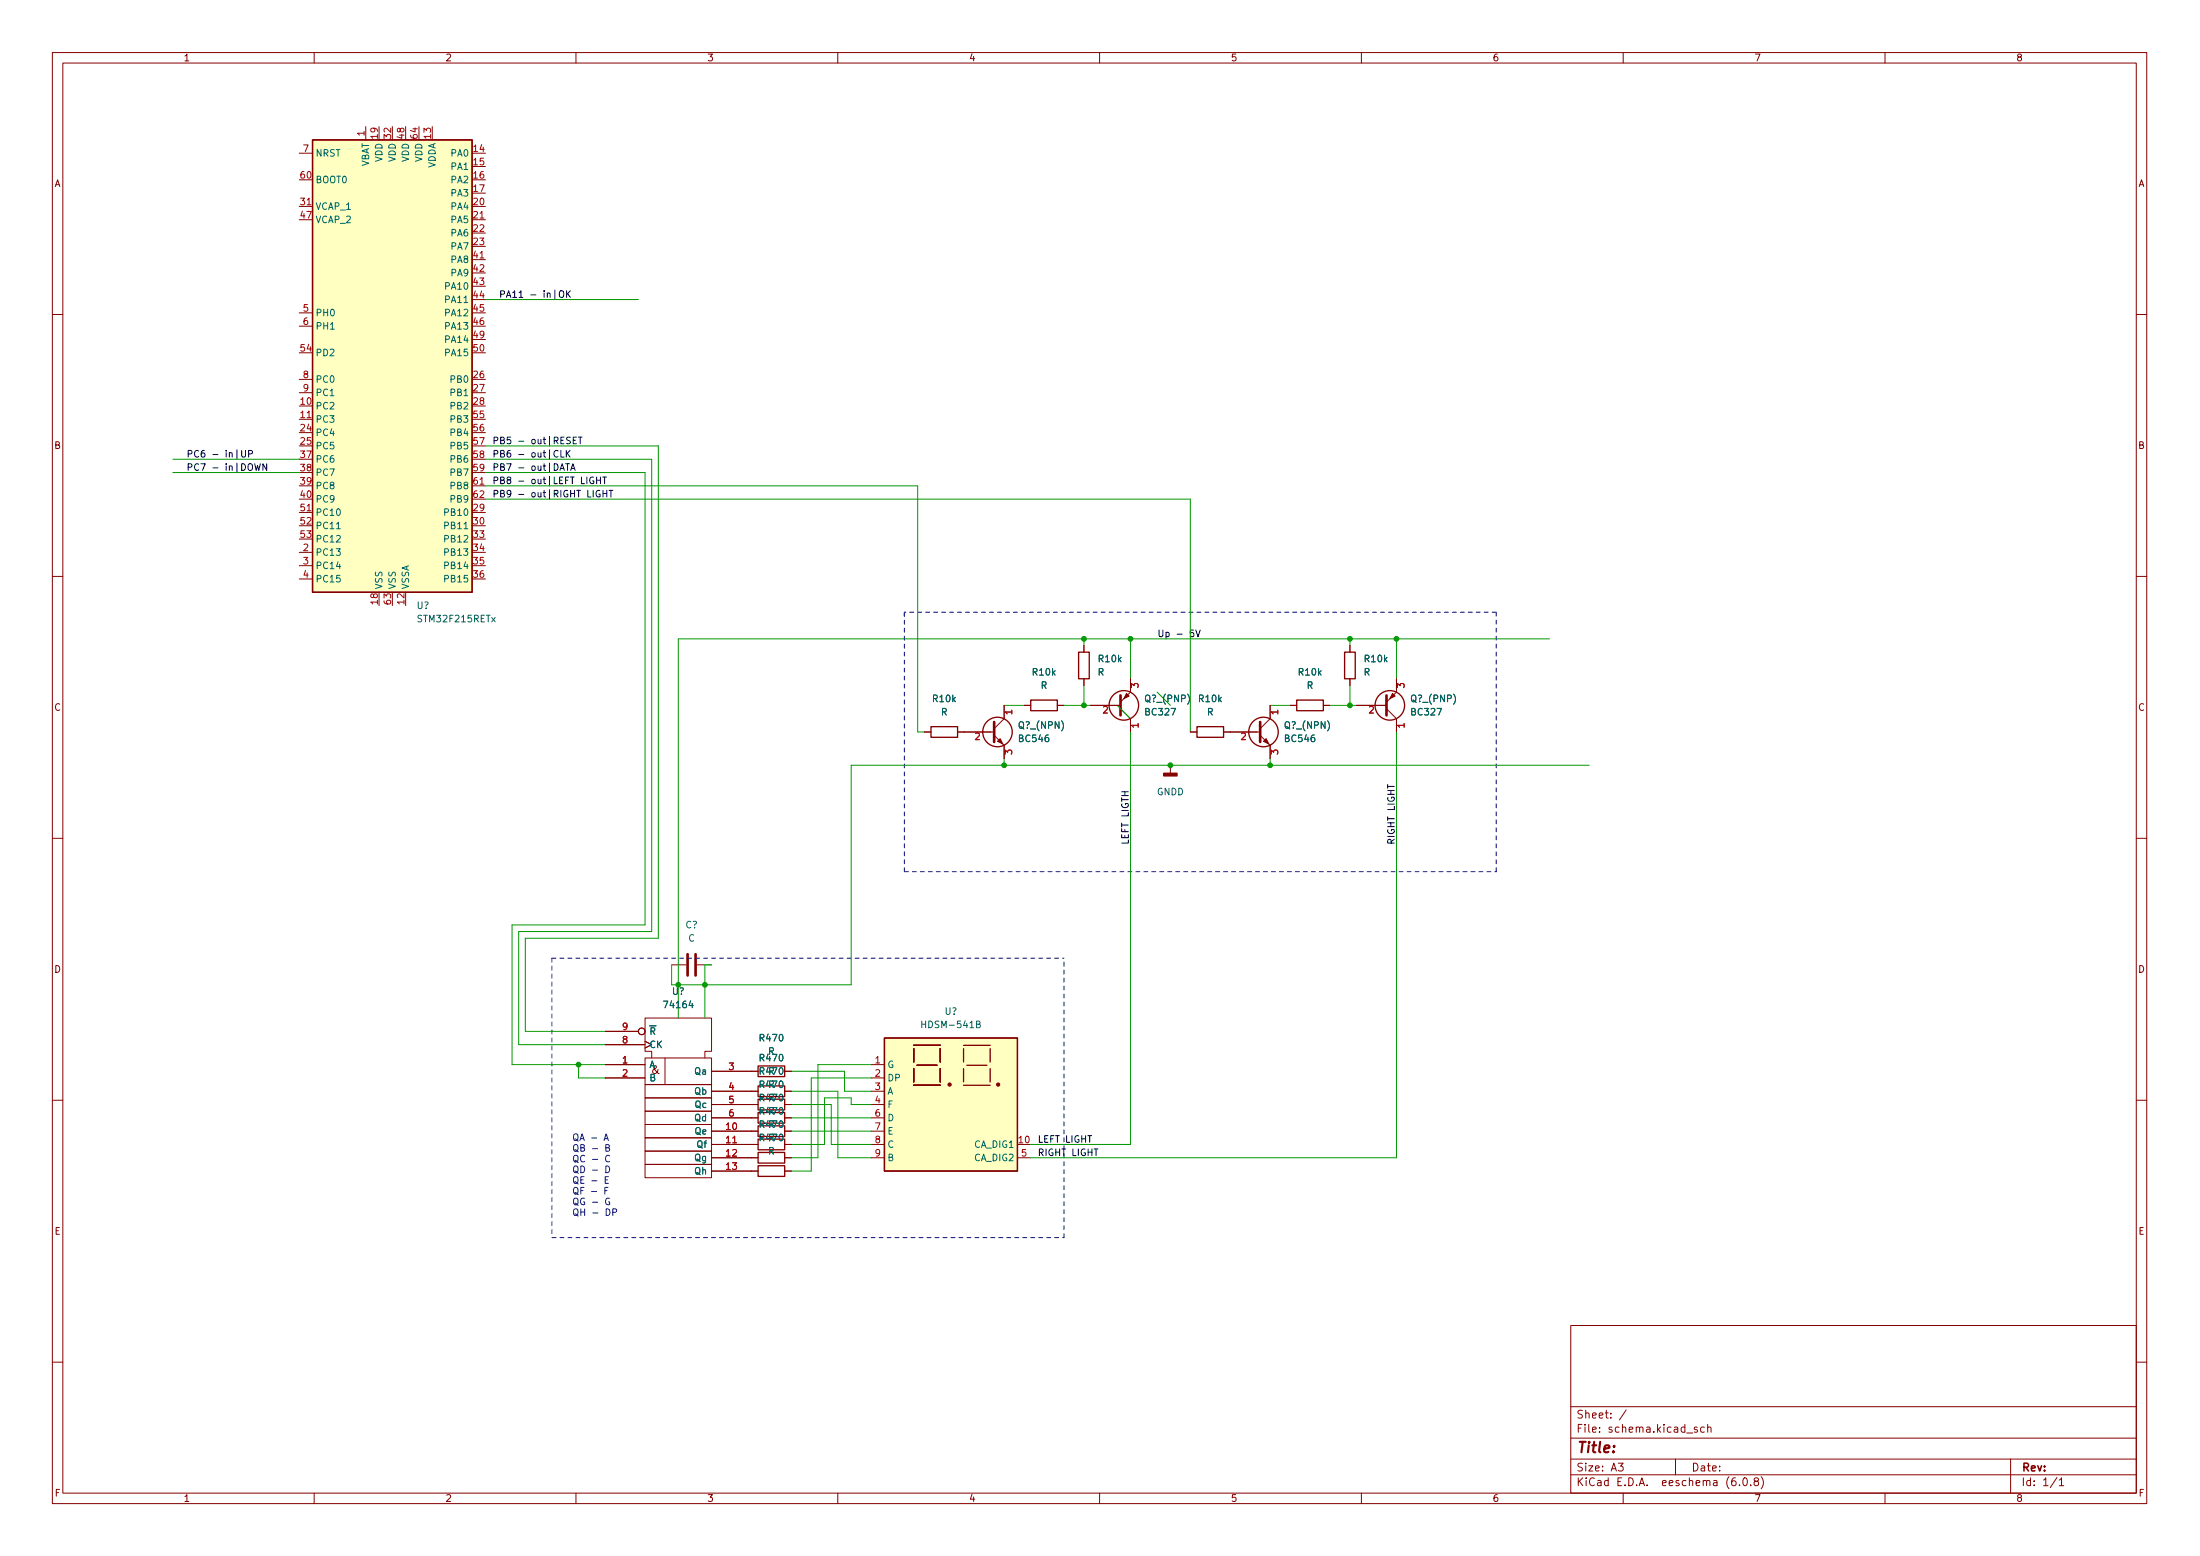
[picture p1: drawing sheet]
<svg xmlns="http://www.w3.org/2000/svg" width="420mm" height="297mm" viewBox="0 0 420 297" stroke-linecap="round" stroke-linejoin="round" font-family="sans-serif">
<g fill="none" stroke="#840000" stroke-width=".19">
<path d="M10 10h400v277h-400zM12 12h396v273h-396zM60 10v2M110 10v2M160 10v2M210 10v2M260 10v2M310 10v2M360 10v2M57.1 39.4h2.6M57.1 29.2h2.6M69.8 24.2v2.5"/>
<path d="M57.1 59.7h2.6M90.2 41.9h2.5M90.2 49.6h2.5M10 60h2M57.1 62.3h2.6M57.1 72.4h2.6M57.1 75h2.6M408 60h2M57.1 80h2.6M57.1 97.8h2.6M90.2 92.7h2.5M10 110h2"/>
<path d="M57.1 105.4h2.6M57.1 108h2.6M57.1 110.5h2.6M408 110h2M176.5 139.7h1.3M182.9 139.7h7M191.8 134.7v2.5l-1.9 1.9M195.6 134.7h1.2M201.9 134.7h1.3M207 123.2v1.3M207 129.6v1.2M208.3 134.7h5.7"/>
<path d="M214 135.3l1.9 1.9v2.5M215.9 129.6v2.5l-1.9 1.9M227.3 139.7h1.3M233.7 139.7h7M242.6 134.7v2.5l-1.9 1.9M246.4 134.7h1.2M252.7 134.7h1.3M257.8 123.2v1.3M257.8 129.6v1.2M259.1 134.7h5.7M264.8 135.3l1.9 1.9v2.5M266.7 129.6v2.5l-1.9 1.9"/>
<path d="M189.9 140.4l1.9 1.9v2.5M223.5 146.1v1.5M240.7 140.4l1.9 1.9v2.5M10 160h2M408 160h2M115.6 199.4h7.6M115.6 196.9h6.3M123.2 198.8l1.3 .6-1.3 .7M128.3 184.2h2.8M133.1 184.2h2.8M10 210h2M115.6 203.2h7.6"/>
<path d="M115.6 205.8h7.6M123.2 219.7h12.7v2.6h-12.7zM123.2 217.2h12.7v2.5h-12.7zM123.2 214.7h12.7v2.5h-12.7zM123.2 212.1h12.7v2.6h-12.7zM123.2 209.6h12.7v2.5h-12.7zM123.2 207h12.7v2.6h-12.7zM123.2 202h12.7v5h-12.7zM124.5 202v-1.3h-1.3v-6.4h12.7v6.4h-1.3v1.3M127 202v5M135.9 210.9h8.9M135.9 213.4h8.9"/>
<path d="M135.9 215.9h8.9M135.9 208.3h8.9M135.9 218.5h8.9M135.9 204.5h8.9M149.9 210.9h1.2M149.9 213.4h1.2M149.9 215.9h1.2M149.9 208.3h1.2M149.9 218.5h1.2M149.9 204.5h1.2M166.4 210.9h2.5M166.4 213.4h2.5"/>
<path d="M166.4 215.9h2.5M166.4 203.2h2.5M166.4 205.8h2.5M166.4 208.3h2.5M166.4 218.5h2.5M408 210h2M123.2 222.3h12.7v2.5h-12.7zM135.9 223.6h8.9M135.9 221h8.9M149.9 223.6h1.2M149.9 221h1.2M166.4 221h2.5"/>
<path d="M194.3 221h2.5M300 253h108v32h-108zM10 260h2M300 278.5h108M300 274.5h108M300 268.5h108M309.1 279.3h.9l-.5 .6 .4 .1v.7l-.2 .1-.6-.1M310.6 269.1l-1.3 2M320 278.5v3M324.1 272.5l-.3-.1-.2 .2v.2l.5 .2v.3h-.5M325.5 272.5l-.4-.1-.3 .3 .1 .6h.6M326.1 272.6l.3-.2 .3 .1 .1 .9"/>
<path d="M326.1 271.9v1.5M384 278.5v6.5M408 260h2M60 285v2M110 285v2M160 285v2M210 285v2M260 285v2M300 281.5h108M310 285v2M331.4 282.1a.59 .59 0 0 0-.7 .7v.5l.2 .2 .4 .1 .2-.1 .1-.5-.2-.2-.4-.1-.3 .3M332.2 283.5v.1"/>
<path d="M333.1 282.2l.1-.1a.8 .8 0 0 1 .5 .8 .8 .8 0 0 1-.5 .7 1 1 0 0 1-.1-1.4zM334.4 283.5v.1M335.3 282.8l-.3-.3 .1-.2 .2-.2 .4 .1 .2 .2-.1 .2-.7 .2-.1 .2 .1 .5 .2 .1 .4-.1 .2-.2-.1-.4-.2-.1M336.4 281.9a1.73 1.73 0 0 1 0 2.3M360 285v2M392.9 282l-1.3 2M393.3 282.5l.4-.4v1.5M393.3 283.6h.8"/>
<circle cx="122.6" cy="196.9" r=".63"/>
</g>
<path d="M189.9 137.8v3.8M214 132.8v3.8M240.7 137.8v3.8M264.8 132.8v3.8M131.3 182.2v4M132.8 182.2v4" fill="none" stroke="#840000" stroke-width=".51"/>
<g fill="#840000" stroke="#840000" stroke-width=".19">
<path d="M215.1 132.4l.5 .5-1 .5z"/>
<path d="M265.9 132.4l.5 .5-1 .5z"/>
<path d="M190.5 141.5l.5-.5 .5 1z"/>
<path d="M241.3 141.5l.5-.5 .5 1z"/>
</g>
<g fill="none" stroke="#840000" stroke-width=".25">
<path d="M59.7 26.7h30.5v86.4h-30.5zM177.8 138.7h5.1v2.1h-5.1zM196.8 133.6h5.1v2.1h-5.1zM206 124.5h2v5.1h-2zM228.6 138.7h5.1v2.1h-5.1zM247.6 133.6h5.1v2.1h-5.1zM256.8 124.5h2v5.1h-2zM168.9 198.2h25.4v25.4h-25.4zM174.5 199.6h5.1M184 199.6h5.1M144.8 209.8h5.1v2.1h-5.1zM144.8 212.4h5.1v2h-5.1z"/>
<path d="M144.8 214.9h5.1v2.1h-5.1zM144.8 203.5h5.1v2h-5.1zM144.8 207.3h5.1v2h-5.1zM144.8 217.5h5.1v2h-5.1zM174.5 207.2h5.1M174.5 200.2v2.5M174.5 204v2.5M175.1 203.4h3.8M179.6 200.2v2.5M179.6 204v2.5M184 207.2h5.1M184 200.2v2.5"/>
<path d="M184 204v2.5M184.7 203.4h3.8M189.1 200.2v2.5M189.1 204v2.5M144.8 222.5h5.1v2.1h-5.1zM144.8 220h5.1v2h-5.1z"/>
<circle cx="190.5" cy="139.7" r="2.82"/>
<circle cx="214.6" cy="134.7" r="2.82"/>
<circle cx="241.3" cy="139.7" r="2.82"/>
<circle cx="265.4" cy="134.7" r="2.82"/>
</g>
<g fill="#ffffc2" stroke="#ffffc2" stroke-width=".19">
<path d="M168.9 198.2h25.4v25.4h-25.4z"/>
<path d="M59.7 26.7h30.5v86.4h-30.5z"/>
</g>
<g fill="#840000" stroke="#840000" stroke-width=".25">
<path d="M222.2 147.6h2.6v.5h-2.6z"/>
<circle cx="181.4" cy="207" r=".28"/>
<circle cx="190.6" cy="207" r=".28"/>
</g>
<path d="M64.3 100.9h.7M176 194.9v1.3M176 195.5h.8M186.5 195.5h.6v-.5l-.6-.1v1.3h.5l.2-.1v-.3l-.3-.3" fill="none" stroke="#006464" stroke-width=".19"/>
<g fill="none" stroke="#0f0f0f" stroke-width=".19">
<path d="M107 55.6l.1-.1a.43 .43 0 0 1 .6 .4v.5a.42 .42 0 0 1-.5 .4 .42 .42 0 0 1-.4-.4zM108.2 55.5v1.3M108.4 56.1l.5 .7M108.9 55.5l-.7 .7M46.2 86v1l.2 .3h.2l.3-.3v-1M47.5 86.7l.6-.1 .1-.2v-.3l-.7-.1v1.3M48.6 88.5l.3 1.3 .3-.9 .2 .9 .3-1.3M50.9 88.5v1.3l-.7-1.3v1.3M106.6 86.1a.6 .6 0 0 0-.9 .4 .6 .6 0 0 0 .6 .8l.3-.2M106.9 89.8l.5-1.3 .4 1.3M107.1 89.4h.6M107.1 86v1.3h.6"/>
<path d="M108 88.5h.8M108.1 86v1.3M108.3 86.5l.6 .8M108.4 88.5v1.3M108.9 86l-.8 .7M108.9 83.5l-.5-.1-.1 .2v.3l.5 .3 .1 .3-.2 .2h-.5M109 89.8l.4-1.3 .4 1.3M109.1 89.4h.6M109.5 84.1h.4M110.1 83.4h-.6v1.3h.6M110.4 83.4h.8M110.8 83.4v1.3"/>
<path d="M113.3 91.1a.59 .59 0 0 0-.7 .6 .59 .59 0 0 0 .7 .6l.1-.5h-.2M114 91.1v1.2M114 91.7h.7M114.6 93.7a.59 .59 0 0 0-.8 .5 .59 .59 0 0 0 .8 .6v-.5h-.2M114.7 91.1v1.2M115.1 91.1h.7M115.2 93.6v1.3M115.2 94.2h.7M115.5 91.1v1.2M115.9 93.6v1.3M116.3 93.6h.7M116.7 93.6v1.3"/>
<path d="M228 120.3h-.7v.6l.2-.1h.4l.1 .2v.4l-.2 .1-.5-.1M228.4 120.3l.4 1.2 .4-1.2"/>
</g>
<path d="M115.3 217.7l.5-1.2 .4 1.2M115.5 217.4h.6M115.7 219.1l.6-.1v-.4l-.6-.1v1.3h.5l.2-.2v-.3l-.3-.2M115.5 227.3h.4M115.6 225.2h.4M115.7 222.6a.64 .64 0 0 1 .7 .6 .64 .64 0 0 1-.7 .7zM115.8 230.8a.64 .64 0 0 1 .7 .6 .64 .64 0 0 1-.7 .6zM116.1 226.7h-.6v1.2M116.2 224.6h-.6v1.3h.6M116.4 228.8a.59 .59 0 0 0-.8 .6 .59 .59 0 0 0 .8 .5v-.5h-.2M116.4 220.7a.6 .6 0 0 0-.8 .4 .6 .6 0 0 0 .6 .7l.2-.1M117 231.4h.6l.2-.2-.1-.3-.7-.1v1.2" fill="none" stroke="#0000c2" stroke-width=".19"/>
<path d="M172.7 116.9v49.5M172.7 116.9v1.2M285.7 116.9h-113M172.7 166.4h113M285.7 166.4v-49.5M105.4 182.9v53.4M105.4 182.9h97.8M105.4 236.3h97.8M203.2 236.3v-53.4" fill="none" stroke="#0000c2" stroke-width=".19" stroke-dasharray=".8 .8"/>
<g fill="none" stroke="#009600" stroke-width=".19">
<path d="M92.7 57.2h29.2M33 90.2h24.1M33 87.7h24.1M92.7 92.7h82.6v47h1.2M92.7 95.3h134.6v44.4M92.7 90.2h30.5v86.4h-25.4v26.6h17.8M92.7 87.7h31.8v90.1h-25.4v21.6h16.5M92.7 85.1h33v94h-25.4v17.8h15.3M191.8 134.7h3.8M203.2 134.7h5.1M207 122v1.2M207 130.8v3.9"/>
<path d="M213.4 134.7l2.5 2.5M215.9 122v7.6M215.9 139.7v78.8h-19.1M242.6 134.7h3.8M254 134.7h5.1M257.8 122v1.2M257.8 130.8v3.9M266.7 122v7.6M266.7 139.7v81.3h-69.9M295.9 122h-166.4v72.3M191.8 144.8v1.3M242.6 144.8v1.3"/>
<path d="M303.5 146.1h-140.9v41.9h-33.1M128.3 184.2v3.8M135.9 184.2h-1.3v10.1M110.5 203.2v2.6h5.1M151.1 204.5h10.2v3.8h5.1M151.1 208.3h8.9v12.7h6.4M151.1 210.9h7.6v7.6h7.7M151.1 215.9h15.3M151.1 213.4h15.3M166.4 210.9h-3.8v-1.3h-5.1v8.9h-6.4M166.4 205.8h-11.5v17.8h-3.8M166.4 203.2h-10.2v17.8h-5.1"/>
</g>
<g fill="#009600" stroke="#009600" stroke-width=".19">
<circle cx="215.9" cy="122" r=".46"/>
<circle cx="266.7" cy="122" r=".46"/>
<circle cx="257.8" cy="122" r=".46"/>
<circle cx="223.5" cy="146.1" r=".46"/>
<circle cx="191.8" cy="146.1" r=".46"/>
<circle cx="207" cy="134.7" r=".46"/>
<circle cx="207" cy="122" r=".46"/>
<circle cx="242.6" cy="146.1" r=".46"/>
<circle cx="257.8" cy="134.7" r=".46"/>
<circle cx="110.5" cy="203.2" r=".46"/>
<circle cx="134.6" cy="188" r=".46"/>
<circle cx="129.5" cy="188" r=".46"/>
</g>
<text font-size="2.8" fill="#840000" x="301" y="277.3">Title:</text>
<g font-size="2.1" fill="#840000">
<text x="124.5" y="205">&amp;</text>
<text x="301" y="273.5">File: schema.kicad_sch</text>
<text x="301" y="270.8">Sheet: /</text>
<text x="301" y="280.9">Size: A3</text>
<text x="323" y="280.9">Date:</text>
<text x="386" y="280.9">Rev:</text>
<text x="301" y="283.7">KiCad E.D.A. eeschema (6.0.8)</text>
<text x="386" y="283.7">Id: 1/1</text>
</g>
<g font-size="1.8" fill="#840000">
<text x="35" y="11.7">1</text>
<text x="85" y="11.7">2</text>
<text x="135" y="11.7">3</text>
<text x="185" y="11.7">4</text>
<text x="235" y="11.7">5</text>
<text x="285" y="11.7">6</text>
<text x="335" y="11.7">7</text>
<text x="385" y="11.7">8</text>
<text x="10.3" y="35.7">A</text>
<text x="408.3" y="35.7">A</text>
<text x="10.3" y="85.7">B</text>
<text x="408.3" y="85.7">B</text>
<text x="10.3" y="135.7">C</text>
<text x="408.3" y="135.7">C</text>
<text x="10.3" y="185.7">D</text>
<text x="408.3" y="185.7">D</text>
<text x="10.4" y="235.7">E</text>
<text x="408.4" y="235.7">E</text>
<text x="10.4" y="285.7">F</text>
<text x="35" y="286.7">1</text>
<text x="85" y="286.7">2</text>
<text x="135" y="286.7">3</text>
<text x="185" y="286.7">4</text>
<text x="235" y="286.7">5</text>
<text x="285" y="286.7">6</text>
<text x="335" y="286.7">7</text>
<text x="385" y="286.7">8</text>
<text x="408.4" y="285.7">F</text>
</g>
<g font-size="1.8" fill="#a90000">
<text x="57.9" y="29">7</text>
<text x="69.6" y="25.9" transform="rotate(-90 69.6 25.9)">1</text>
<text x="72.1" y="26.4" transform="rotate(-90 72.1 26.4)">19</text>
<text x="74.7" y="26.4" transform="rotate(-90 74.7 26.4)">32</text>
<text x="77.2" y="26.4" transform="rotate(-90 77.2 26.4)">48</text>
<text x="79.8" y="26.4" transform="rotate(-90 79.8 26.4)">64</text>
<text x="82.3" y="26.4" transform="rotate(-90 82.3 26.4)">13</text>
<text x="90.5" y="29">14</text>
<text x="57.4" y="34.1">60</text>
<text x="90.5" y="31.5">15</text>
<text x="90.5" y="34.1">16</text>
<text x="57.4" y="39.2">31</text>
<text x="57.4" y="41.7">47</text>
<text x="90.5" y="36.6">17</text>
<text x="90.5" y="39.2">20</text>
<text x="90.5" y="41.7">21</text>
<text x="90.5" y="44.2">22</text>
<text x="90.5" y="46.8">23</text>
<text x="90.5" y="49.3">41</text>
<text x="90.5" y="51.9">42</text>
<text x="57.9" y="59.5">5</text>
<text x="90.5" y="54.4">43</text>
<text x="90.5" y="56.9">44</text>
<text x="90.5" y="59.5">45</text>
<text x="57.9" y="62">6</text>
<text x="90.5" y="62">46</text>
<text x="90.5" y="64.6">49</text>
<text x="57.4" y="67.1">54</text>
<text x="90.5" y="67.1">50</text>
<text x="57.4" y="77.3">10</text>
<text x="57.9" y="72.2">8</text>
<text x="57.9" y="74.7">9</text>
<text x="90.5" y="72.2">26</text>
<text x="90.5" y="74.7">27</text>
<text x="90.5" y="77.3">28</text>
<text x="57.4" y="79.8">11</text>
<text x="57.4" y="82.3">24</text>
<text x="90.5" y="79.8">55</text>
<text x="90.5" y="82.3">56</text>
<text x="57.4" y="84.9">25</text>
<text x="57.4" y="87.4">37</text>
<text x="57.4" y="90">38</text>
<text x="90.5" y="84.9">57</text>
<text x="90.5" y="87.4">58</text>
<text x="90.5" y="90">59</text>
<text x="57.4" y="92.5">39</text>
<text x="57.4" y="95">40</text>
<text x="90.5" y="92.5">61</text>
<text x="90.5" y="95">62</text>
<text x="57.4" y="97.6">51</text>
<text x="57.4" y="100.1">52</text>
<text x="90.5" y="97.6">29</text>
<text x="90.5" y="100.1">30</text>
<text x="57.4" y="102.7">53</text>
<text x="57.9" y="105.2">2</text>
<text x="57.9" y="107.7">3</text>
<text x="90.5" y="102.7">33</text>
<text x="90.5" y="105.2">34</text>
<text x="90.5" y="107.7">35</text>
<text x="57.9" y="110.3">4</text>
<text x="90.5" y="110.3">36</text>
<text x="72.1" y="115.3" transform="rotate(-90 72.1 115.3)">18</text>
<text x="74.7" y="115.3" transform="rotate(-90 74.7 115.3)">63</text>
<text x="77.2" y="115.3" transform="rotate(-90 77.2 115.3)">12</text>
<text x="217.4" y="131.3" transform="rotate(-90 217.4 131.3)">3</text>
<text x="268.2" y="131.3" transform="rotate(-90 268.2 131.3)">3</text>
<text x="193.3" y="136.4" transform="rotate(-90 193.3 136.4)">1</text>
<text x="210.6" y="136.2">2</text>
<text x="244.1" y="136.4" transform="rotate(-90 244.1 136.4)">1</text>
<text x="261.4" y="136.2">2</text>
<text x="186.2" y="141.3">2</text>
<text x="217.4" y="139" transform="rotate(-90 217.4 139)">1</text>
<text x="237" y="141.3">2</text>
<text x="268.2" y="139" transform="rotate(-90 268.2 139)">1</text>
<text x="193.3" y="144" transform="rotate(-90 193.3 144)">3</text>
<text x="244.1" y="144" transform="rotate(-90 244.1 144)">3</text>
<text x="118.9" y="196.6">9</text>
<text x="118.9" y="203">1</text>
<text x="118.9" y="199.2">8</text>
<text x="167.1" y="203">1</text>
<text x="118.9" y="205.5">2</text>
<text x="139.2" y="204.3">3</text>
<text x="139.2" y="208.1">4</text>
<text x="167.1" y="205.5">2</text>
<text x="167.1" y="208.1">3</text>
<text x="138.7" y="215.7">10</text>
<text x="139.2" y="210.6">5</text>
<text x="139.2" y="213.1">6</text>
<text x="167.1" y="210.6">4</text>
<text x="167.1" y="213.1">6</text>
<text x="167.1" y="215.7">7</text>
<text x="138.7" y="218.2">11</text>
<text x="138.7" y="220.8">12</text>
<text x="167.1" y="218.2">8</text>
<text x="167.1" y="220.8">9</text>
<text x="194.6" y="218.2">10</text>
<text x="195.1" y="220.8">5</text>
<text x="138.7" y="223.3">13</text>
</g>
<g font-size="1.8" fill="#006464">
<text x="60.2" y="29.9">NRST</text>
<text x="86.2" y="29.9">PA0</text>
<text x="60.2" y="35">BOOT0</text>
<text x="70.5" y="32" transform="rotate(-90 70.5 32)">VBAT</text>
<text x="73" y="30.9" transform="rotate(-90 73 30.9)">VDD</text>
<text x="75.6" y="30.9" transform="rotate(-90 75.6 30.9)">VDD</text>
<text x="78.1" y="30.9" transform="rotate(-90 78.1 30.9)">VDD</text>
<text x="80.6" y="30.9" transform="rotate(-90 80.6 30.9)">VDD</text>
<text x="83.2" y="32.2" transform="rotate(-90 83.2 32.2)">VDDA</text>
<text x="86.2" y="32.4">PA1</text>
<text x="86.2" y="35">PA2</text>
<text x="60.2" y="40">VCAP_1</text>
<text x="86.2" y="37.5">PA3</text>
<text x="86.2" y="40">PA4</text>
<text x="60.2" y="42.6">VCAP_2</text>
<text x="86.2" y="42.6">PA5</text>
<text x="86.2" y="45.1">PA6</text>
<text x="86.2" y="47.7">PA7</text>
<text x="86.2" y="50.2">PA8</text>
<text x="86.2" y="52.7">PA9</text>
<text x="85.2" y="55.3">PA10</text>
<text x="85.2" y="57.8">PA11</text>
<text x="60.2" y="60.4">PH0</text>
<text x="60.2" y="62.9">PH1</text>
<text x="85.2" y="60.4">PA12</text>
<text x="85.2" y="62.9">PA13</text>
<text x="85.2" y="65.4">PA14</text>
<text x="60.2" y="68">PD2</text>
<text x="85.2" y="68">PA15</text>
<text x="60.2" y="73.1">PC0</text>
<text x="60.2" y="75.6">PC1</text>
<text x="86.2" y="73.1">PB0</text>
<text x="86.2" y="75.6">PB1</text>
<text x="60.2" y="78.1">PC2</text>
<text x="60.2" y="80.7">PC3</text>
<text x="60.2" y="83.2">PC4</text>
<text x="86.2" y="78.1">PB2</text>
<text x="86.2" y="80.7">PB3</text>
<text x="86.2" y="83.2">PB4</text>
<text x="60.2" y="85.8">PC5</text>
<text x="60.2" y="88.3">PC6</text>
<text x="86.2" y="85.8">PB5</text>
<text x="86.2" y="88.3">PB6</text>
<text x="60.2" y="90.8">PC7</text>
<text x="60.2" y="93.4">PC8</text>
<text x="60.2" y="95.9">PC9</text>
<text x="86.2" y="90.8">PB7</text>
<text x="86.2" y="93.4">PB8</text>
<text x="86.2" y="95.9">PB9</text>
<text x="60.2" y="98.5">PC10</text>
<text x="60.2" y="101">PC11</text>
<text x="85.2" y="98.5">PB10</text>
<text x="85.2" y="101">PB11</text>
<text x="60.2" y="106.1">PC13</text>
<text x="60.2" y="103.5">PC12</text>
<text x="85.2" y="103.5">PB12</text>
<text x="85.2" y="106.1">PB13</text>
<text x="60.2" y="108.6">PC14</text>
<text x="60.2" y="111.2">PC15</text>
<text x="73" y="112.6" transform="rotate(-90 73 112.6)">VSS</text>
<text x="75.6" y="112.6" transform="rotate(-90 75.6 112.6)">VSS</text>
<text x="78.1" y="112.6" transform="rotate(-90 78.1 112.6)">VSSA</text>
<text x="85.2" y="108.6">PB14</text>
<text x="85.2" y="111.2">PB15</text>
<text x="79.6" y="116.2">U?</text>
<text x="80" y="118.8">STM32F215RETx</text>
<text x="197.3" y="128.9">R10k</text>
<text x="198.8" y="131.5">R</text>
<text x="209.6" y="128.9">R</text>
<text x="209.9" y="126.4">R10k</text>
<text x="248.1" y="128.9">R10k</text>
<text x="249.6" y="131.5">R</text>
<text x="260.4" y="128.9">R</text>
<text x="260.7" y="126.4">R10k</text>
<text x="178.2" y="134">R10k</text>
<text x="179.7" y="136.6">R</text>
<text x="218.9" y="136.6">BC327</text>
<text x="218.9" y="134">Q?_(PNP)</text>
<text x="229" y="134">R10k</text>
<text x="230.5" y="136.6">R</text>
<text x="269.7" y="136.6">BC327</text>
<text x="269.7" y="134">Q?_(PNP)</text>
<text x="194.7" y="139.1">Q?_(NPN)</text>
<text x="194.7" y="141.6">BC546</text>
<text x="245.5" y="139.1">Q?_(NPN)</text>
<text x="245.5" y="141.6">BC546</text>
<text x="220.9" y="151.8">GNDD</text>
<text x="130.9" y="177.2">C?</text>
<text x="131.4" y="179.7">C</text>
<text x="128.4" y="189.9">U?</text>
<text x="124" y="197.5">~{R}</text>
<text x="127.1" y="192.4">74164</text>
<text x="176.6" y="196.3">HDSM-541B</text>
<text x="180.4" y="193.7">U?</text>
<text x="124" y="203.9">A</text>
<text x="124" y="200.1">CK</text>
<text x="145.2" y="198.8">R470</text>
<text x="145.2" y="202.6">R470</text>
<text x="146.7" y="201.3">R</text>
<text x="169.4" y="203.9">G</text>
<text x="124" y="206.4">B</text>
<text x="132.7" y="209">Qb</text>
<text x="132.8" y="205.1">Qa</text>
<text x="145.2" y="205.1">R470</text>
<text x="145.2" y="207.7">R470</text>
<text x="146.7" y="207.7">R</text>
<text x="146.7" y="205.1">R</text>
<text x="169.4" y="206.4">DP</text>
<text x="169.4" y="209">A</text>
<text x="132.7" y="214">Qd</text>
<text x="132.8" y="211.5">Qc</text>
<text x="145.2" y="210.2">R470</text>
<text x="145.2" y="215.3">R470</text>
<text x="145.2" y="212.8">R470</text>
<text x="146.7" y="210.2">R</text>
<text x="146.7" y="212.8">R</text>
<text x="146.7" y="215.3">R</text>
<text x="169.4" y="211.5">F</text>
<text x="169.4" y="214">D</text>
<text x="132.7" y="221.7">Qg</text>
<text x="132.8" y="216.6">Qe</text>
<text x="133.2" y="219.1">Qf</text>
<text x="145.2" y="217.8">R470</text>
<text x="146.7" y="220.4">R</text>
<text x="146.7" y="217.8">R</text>
<text x="169.4" y="216.6">E</text>
<text x="169.4" y="219.1">C</text>
<text x="169.4" y="221.7">B</text>
<text x="186.1" y="219.1">CA_DIG1</text>
<text x="186.1" y="221.7">CA_DIG2</text>
<text x="132.7" y="224.2">Qh</text>
</g>
<g font-size="1.8" fill="#0f0f0f">
<text x="95.2" y="56.8">PA11 - in|OK</text>
<text x="35.6" y="89.9">PC7 - in|DOWN</text>
<text x="35.6" y="87.3">PC6 - in|UP</text>
<text x="94" y="84.8">PB5 - out|RESET</text>
<text x="94" y="87.3">PB6 - out|CLK</text>
<text x="94" y="89.9">PB7 - out|DATA</text>
<text x="94" y="94.9">PB9 - out|RIGHT LIGHT</text>
<text x="94" y="92.4">PB8 - out|LEFT LIGHT</text>
<text x="221" y="121.6">Up - 5V</text>
<text x="215.6" y="161.3" transform="rotate(-90 215.6 161.3)">LEFT LIGTH</text>
<text x="266.3" y="161.3" transform="rotate(-90 266.3 161.3)">RIGHT LIGHT</text>
<text x="198.1" y="220.7">RIGHT LIGHT</text>
<text x="198.1" y="218.1">LEFT LIGHT</text>
</g>
<g font-size="1.8" fill="#0000c2">
<text x="109.2" y="217.8">QA - A</text>
<text x="109.2" y="219.8">QB - B</text>
<text x="109.2" y="221.9">QC - C</text>
<text x="109.2" y="223.9">QD - D</text>
<text x="109.2" y="226">QE - E</text>
<text x="109.2" y="228">QF - F</text>
<text x="109.2" y="230.1">QG - G</text>
<text x="109.2" y="232.1">QH - DP</text>
</g>
</svg>
